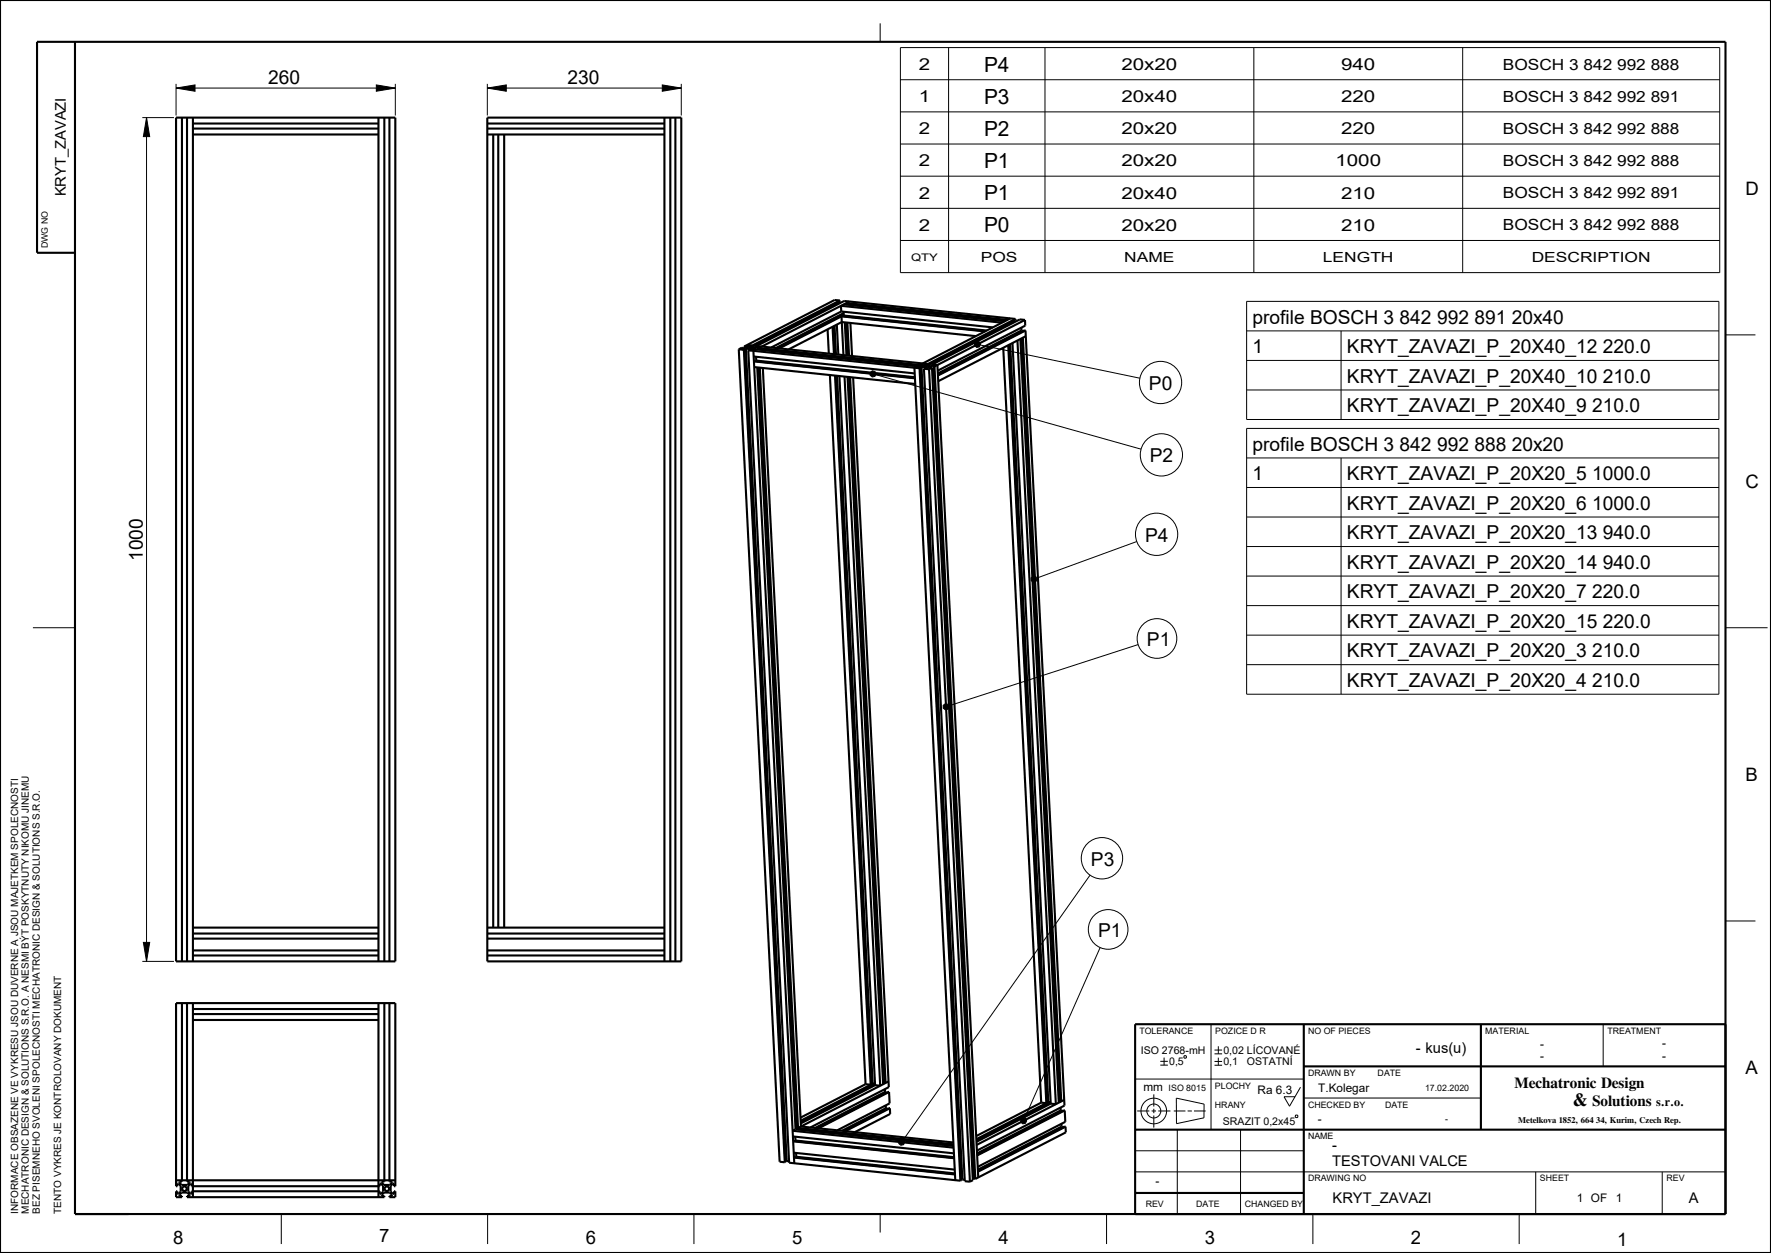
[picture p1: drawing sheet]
<svg xmlns="http://www.w3.org/2000/svg" width="420mm" height="297mm" viewBox="0 0 420 297" stroke-linecap="round" stroke-linejoin="round" font-family="sans-serif">
<g fill="none" stroke="#000" stroke-width=".24">
<path d="M41.8 19.9v7.5M93.8 19.9v7.5M115.6 19.9v7.5M161.6 19.9v7.5M208.7 5.5v4.4M213.5 11.3h194.3v53.3h-194.3zM213.5 18.9h194.3M225 11.3v53.3M247.8 11.3v53.3M297.4 11.3v53.3M346.9 11.3v53.3M33.8 27.9h7.5"/>
<path d="M34.8 27.9l.7 4.5h-1.5zM34.8 27.9v200M41.8 20.9l4.5-.8v1.5zM41.8 20.9h52M89.3 20.1l4.5 .8-4.5 .7zM115.6 20.9l4.5-.8v1.5zM115.6 20.9h46M157.1 20.1l4.5 .8-4.5 .7zM213.5 34.1h194.3M213.5 26.5h194.3M213.5 57h194.3M213.5 49.4h194.3"/>
<path d="M213.5 41.8h194.3M295.6 71.4h112v28h-112zM295.6 78.4h112M318 78.4v21M409.2 79.4h7.1M206.4 88.3l.5-.4 .6 .1 .3 .6-.3 .6-.6 .2-.5-.4zM207.7 88.8l62.9 17.7M231.1 81.3l.5-.4 .7 .1 .2 .6-.2 .6-.7 .2-.5-.4zM232.5 81.8l37.8 7.8M295.6 85.4h112M295.6 92.4h112M295.6 101.5h112v63h-112z"/>
<path d="M295.6 108.5h112M295.6 115.5h112M318 108.5v56M244.5 136.9l.5-.4 .7 .2 .2 .6-.2 .6-.7 .1-.5-.4zM269.6 128.4l-23.7 8.6M295.6 122.5h112M295.6 129.5h112M295.6 136.5h112M7.8 148.8h10M269.9 152.8l-44.8 14.5M295.6 143.5h112M295.6 150.5h112"/>
<path d="M295.6 157.5h112M409.2 148.8h10M223.7 167.2l.5-.4 .6 .1 .3 .6-.3 .6-.6 .2-.5-.5zM258.5 207.4l-44.2 62.7M409.2 218.3h7.1M33.8 227.9h7.5M34 223.4h1.5l-.7 4.5zM260.9 224.6l-17.9 40.4M269.2 255.8h40M273.6 259.4v2.9M275.2 251.6h1.8M275.2 252.5h1.8"/>
<path d="M276.1 250.7v1.8M280.8 250.4l.4-.2 .2 .5-.5 .1zM287.2 242.8v25M288 248.9h1.8M288 249.8h1.8M288 251.6h1.8M288 252.5h1.8M288.9 248v1.8M288.9 250.7v1.8M308.4 257.7l-2.6 4.5-1.3-2.2h2.6M380.2 242.8v10M213.1 270.4l.6-.4 .6 .2 .3 .5-.3 .6-.6 .2-.6-.4z"/>
<path d="M242.1 265.3l.5-.4 .6 .2 .3 .6-.3 .5-.6 .2-.5-.4zM269.2 277.8h140M269.2 272.8h40M269.7 263.3h2.9M273.1 263.3h1.1M273.6 262.8v1.1M273.6 264.4v2.9M274.7 263.3h2.9M278.4 263.3h2.7M279 260.3l6.6 1.4-.1 3.3-6.5 1.3zM279.2 267.8v20M281.6 263.3h1.1"/>
<path d="M283.2 263.3h2.7M294.2 267.8v20M307.2 264.5l.4-.2 .2 .5-.5 .1zM309.2 260.3h42M364.2 277.8v10M394.2 277.8v10M66.7 287.8v7.1M115.6 287.8v7.1M164.6 287.8v7.1M208.7 287.8v4.3M262.4 287.8v7.1M311.4 287.8v7.1"/>
<path d="M360.3 287.8v7.1"/>
<circle cx="275.2" cy="90.7" r="5"/>
<circle cx="275.4" cy="107.8" r="5"/>
<circle cx="274.3" cy="126.6" r="5"/>
<circle cx="274.4" cy="151.3" r="4.7"/>
<circle cx="261.3" cy="203.4" r="4.9"/>
<circle cx="262.8" cy="220.3" r="4.7"/>
<circle cx="273.6" cy="263.3" r="3"/>
<circle cx="273.6" cy="263.3" r="1.66"/>
</g>
<path d="M34.8 27.9l.7 4.5h-1.5zM41.8 20.9l4.5-.8v1.5zM89.3 20.1l4.5 .8-4.5 .7zM115.6 20.9l4.5-.8v1.5zM157.1 20.1l4.5 .8-4.5 .7zM206.4 88.3l.5-.4 .6 .1 .3 .6-.3 .6-.6 .2-.5-.4zM231.1 81.3l.5-.4 .7 .1 .2 .6-.2 .6-.7 .2-.5-.4zM244.5 136.9l.5-.4 .7 .2 .2 .6-.2 .6-.7 .1-.5-.4zM223.7 167.2l.5-.4 .6 .1 .3 .6-.3 .6-.6 .2-.5-.5zM34 223.4h1.5l-.7 4.5zM213.1 270.4l.6-.4 .6 .2 .3 .5-.3 .6-.6 .2-.6-.4zM242.1 265.3l.5-.4 .6 .2 .3 .6-.3 .5-.6 .2-.5-.4z" fill="#000"/>
<g fill="none" stroke="#000" stroke-width=".5">
<path d="M0 0h420v297h-420zM17.8 9.9v277.9h391.4v-277.9h-400.4v50h9M41.8 27.9h52v200h-52zM43.2 27.9v200M44.4 27.9v200M45.8 27.9v200M45.8 31.9h44M45.8 30.5h44M45.8 29.3h44M89.8 27.9v200M91.2 27.9v200M92.4 27.9v200"/>
<path d="M115.6 27.9h46v200h-46zM115.6 31.9h42M115.6 30.5h42M115.6 29.3h42M117 31.9v188M118.2 31.9v188M119.6 31.9v188M157.6 27.9v200M159 27.9v200M160.2 27.9v200M196.3 78.1l.3 5.7M197.4 77.5l.4 6.4"/>
<path d="M197.6 77.4l.3 6.6M197.9 77.2l.4 6.8M198.5 76.9l.3 7.1M198.7 71.8l.2 .2M199.2 71.2l-1.3-.1-21.4 11M199.2 71.2l-21 10.8M199.2 71.2v.3l-20.8 10.7M199.5 73.8l-16.6 8.6M199.5 73.8l-.1-1.3 38.2 4M199.5 73.8l36 3.8M199.7 74.9l34.1 3.6M200.1 73.9v.9"/>
<path d="M200.1 74.2l-16.1 8.3M200.1 74.6l-15.6 8M200.1 74.7l-15.3 7.9M200.1 74.8v.1M200.1 74.8l33.9 3.5M200.1 72.1l38.2 4M200.3 76.4l.4 7.9M200.7 76.4l.4 7.9M201 76.5l.4 7.8M201 72.1l.1 .1M201.4 71.5l-21.4 11v.4M201.7 76.5l.4 7.9"/>
<path d="M231.4 79.7l-31.8-3.4-12.6 6.5M233.6 78.6l-34-3.6 .4 9.2M238.9 75.8l-38.2-4v.3l37.7 4M239.6 75.5l-21.5 11 .1 .5M240.3 76.1l.3 .3M240.8 75.6l-40.6-4.3-20.9 10.8M240.8 75.6l-20.9 10.8M240.8 75.6v.3l-20.7 10.7M242.2 77.7l.1 .6M242.3 78.3l-19.9 10.2M242.3 78.3l.2 .3M243.1 75.8l-1.2-.1-21 10.8"/>
<path d="M243.1 75.8l-21.5 11.1M243.1 75.8v1.4l-20.7 10.7M243.2 78.3h-.3l-20.5 10.6M243.2 78.3l-20.8 10.7M243.2 78.3l9.2 183.8-20.7 10.6M243.3 79.7l-20.8 10.7M175.2 82.8l9.7 192.6 1.2 .1M175.2 82.8l1.2 .1M176.2 82.5l-1 .3M176.2 82.5v.1M176.2 82.7l-.2 .1h.6M176.2 82.7v.1"/>
<path d="M176.4 82.9l9.7 192.6M176.5 82.1v.5M176.5 82.1l.2 .1M176.6 82.8l-.2 .1M176.6 82.8l9.7 192.6-.2 .1M176.7 82.2l.1 .4M176.9 82.6l9.7 192.6M176.9 82.6l1.2 .2M176.9 82.6l-.7 .1M177 82l-.3 .2M177 82l.1 .4M177 82h.3"/>
<path d="M177.2 81.8l1.2 .1v.3M177.3 82l.2 .2-.7 .4h-.9l.3-.1M177.3 82v.3M177.4 82.4l.6-.1 .5 .1-.6 .2zM177.5 83l9.6 192.6 40.7 4.3M177.5 83l40.6 4.3M177.7 81.9l-.1 .1a2.87 2.87 0 0 0 2.2 .1h-.5M177.7 81.9v.2M177.7 81.9l.5 .1M178.1 82.8l.2 .1-.2 .1M178.1 82.8v.2M178.1 83h-.6"/>
<path d="M178.2 82l.1 .2M178.7 84.5l38.2 4M178.9 87l38.2 4M179 82.4l-.6 .3 .4 .2 .3-.1 38.7 4M179 82.4l.1 .4M179.3 82.1v.2M179.3 84.6v.9M179.3 85.5v.1M179.3 85.5l37.7 3.9M179.4 82.8l-.7 .4 9.7 192.5M179.4 82l40.7 4.3v.3M179.6 87.1l9.1 180.6"/>
<path d="M179.7 82.5v.3M179.7 82.5l38.7 4M179.7 82.3h.3l-.3 .2M179.7 82.3l.1 .1M179.7 82.3l-.7 .1M179.9 87.1l9.1 180.6M180 82.8l38.2 4M180.2 87.1l9.1 180.6M180.3 82.8v.1M180.9 87.2l9.1 179.8 36.1 3.8M196.8 88.9l8.5 168.1M198 89l8.5 168.1-1.2-.1"/>
<path d="M198.2 89l8.4 168M198.5 89.1l8.5 167.7M199.1 89.1l8.4 168.1M200.3 89.3l8.4 168.1-1.2-.2M201 89.3l8.4 167.7M201.3 89.4l8.5 167.3h.2l-8.4-167.3M202.3 89.5l8.5 168.2-18.6 9.5M217 89.6l-38.2-3.9 38.2 4M217.6 86.8l-.7 .4 9.6 192.5M217.8 86.8v.2M217.8 86.8l.4 .1M217.8 87.1l-.1 .1h.5"/>
<path d="M217.8 87.1v.1M218.1 87.3l9.7 192.6M218.2 87.2l-.1 .1M218.2 87.2l9.7 192.6-.1 .1M218.4 86.5v.4M218.5 87l9.7 192.6M218.5 87l-.7 .1M218.5 87l1.2 .1M218.7 86.4l-.3 .1M218.7 86.4v.4M218.7 86.4h.3M219 86.4l.1 .2-.6 .3-1 .1 .3-.2"/>
<path d="M219 86.4v.3M219.1 86.8l.5-.1 .5 .1-.6 .2zM219.1 87.4l9.7 192.6 1.2 .1M219.1 87.4l1.2 .1M219.4 86.3l-.2 .1a2.87 2.87 0 0 0 2.3 .1h-.6M219.4 86.3v.2M219.4 86.3l.5 .1M219.7 87.1l.2 .2-.8 .1M219.7 87.1v.3M219.9 86.4v.2M220.3 87.5l9.7 192.6M220.7 86.7l-.7 .4 .5 .2 .5-.1"/>
<path d="M220.7 86.7v.5M220.9 86.5l.1 .1M221 87.2l-.7 .3M221 87.2l9.7 192.5-.7 .4M221.1 86.4l1.2 .1 9.7 192.6M221.4 86.8l9.6 192.6h.3M221.4 86.8l.2 .1M221.4 86.7h.3l-.3 .1M221.4 86.7v.1M221.4 86.7h-.7M221.6 86.9l9.7 192.5M237.9 82.4l9 179"/>
<path d="M239.1 81.8l9 179.7-1.2-.1M239.3 81.8l9 179.6M239.6 81.6l9 179.6M240.1 81.3l9.1 180.3M241.3 80.7l9.1 181-1.2-.1M242 80.4l9.1 181M242.6 80l9.1 181.1-.3-.1-9.1-180.8M45.8 219.9h44M115.6 219.9h42M41.8 237.8h52v43.4h-.3v-.6h-.3l-.5 .5v1.4l.5 .5h.3v-.6h.3v1.4h-1.4v-.3h.6v-.3l-.6-.5h-1.3l-.5 .5v.3h.6v.3h-46.8v-.3h.6v-.3l-.6-.5h-1.3l-.5 .5v.3h.6v.3h-1.4v-1.4h.3v.6h.2l.6-.5v-1.4l-.6-.5h-.2v.6h-.3zM43.2 237.8v42.3h-.6v.3l.5 .5h1.3l.6-.5v-.3h-.6v-42.3M45.8 226.5h44"/>
<path d="M45.8 225.3h44M45.8 222.5h44M45.8 221.3h44M45.8 237.8v46M45.8 239.2h44M89.8 237.8v46M91.2 237.8v42.3h-.6v.3l.5 .5h1.3l.6-.5v-.3h-.6v-42.3M115.6 226.5h42M115.6 225.3h42M115.6 222.5h42M115.6 221.3h42M45.8 241.8h44"/>
<path d="M45.8 240.4h44M205.3 257l-15.5 7.9M207 256.8l.5 .1-17.6 9M207 256.8l-.4 .1M207 256.8l-17.1 8.9M207.5 257.2l-17.6 9.1M209.8 256.5h-.4M209.9 258.2v.6M209.9 258.8l.2 .3M209.9 258.8l-16.6 8.6M210.7 256.3l-21.4 11.1 36.8 3.8M210.8 258.8h-.2l-16.8 8.6"/>
<path d="M210.8 258.8l.2 2.7-12.4 6.4M210.8 258.8l-16.7 8.6M309.2 252.8h100M309.2 242.8v45M351.2 242.8v25M409.2 242.8h-140v45M41.8 279.8h52M186.6 275.2h-.4M186.6 275.2l.5 .1M188 269.4l38.2 4M188.2 273.2l38.2 4M188.6 269.4v.9"/>
<path d="M188.6 270.3l37.7 4M188.6 270.3v.2M188.7 267.7l-.7 .3 38.2 4M188.7 267.7l37.4 3.9M188.8 273.3v.9M188.8 274.2l37.7 3.9M188.8 274.2v.1M189.3 267.7l36.8 3.8M189.6 267.7v.1M210.1 262v.7M210.1 262.7l.2 .2M210.1 262.7l-10.4 5.3"/>
<path d="M211 262.7h-.2l-10.6 5.4M211 262.7l.1 1.3-8.4 4.4M211 262.7l-10.5 5.4M226.3 274.4l-38.2-3.9 38.2 4M226.5 278.3l-38.2-3.9 38.2 4M228.2 279.6h-.3M228.2 279.6h.6M231 279.2l-.3 .1M246.9 261.4l-15.4 7.9M248.6 261.2h-.3M248.6 261.2l.6 .1-17.6 9M248.7 261.2l-17.2 8.8"/>
<path d="M249.2 261.6l-17.6 9M251.4 260.9h-.3M251.5 262.5l.1 .7M251.6 263.2l.2 .2M251.6 263.2l-19.9 10.2M251.7 266.4v.6M251.7 267l.3 .3M251.7 267l-19.8 10.2M252.4 260.7l-20.8 10.7M252.5 263.2h-.3l-20.5 10.5M252.5 263.2l.1 2.7-20.7 10.7M252.5 263.2l-20.8 10.7"/>
<path d="M252.7 267.1l-.3-.1-20.5 10.6M252.7 267.1l.1 1.3-21.5 11M252.7 267.1l-20.8 10.6M269.2 267.8h140M44.7 281.1l.5-.5h.3v.6h44.6v-.6h.2l.6 .5v1.4l-.6 .5h-.2v-.6h-44.6v.6h-.3l-.5-.5zM269.2 282.8h40"/>
<circle cx="43.8" cy="281.8" r=".55"/>
<circle cx="91.8" cy="281.8" r=".55"/>
</g>
<g font-size="5">
<text x="233.4" y="17">P4</text>
<text x="233.4" y="24.6">P3</text>
<text x="233.4" y="32.2">P2</text>
<text x="233.4" y="39.9">P1</text>
<text x="233.4" y="47.5">P1</text>
<text x="233.4" y="55.1">P0</text>
</g>
<g font-size="4.6">
<text x="63.6" y="20">260</text>
<text x="134.6" y="20">230</text>
<text x="297" y="76.7">profile BOSCH 3 842 992 891 20x40</text>
<text x="297" y="83.7">1</text>
<text x="319.4" y="83.7">KRYT_ZAVAZI_P_20X40_12 220.0</text>
<text x="272.5" y="92.4">P0</text>
<text x="319.4" y="90.7">KRYT_ZAVAZI_P_20X40_10 210.0</text>
<text x="319.4" y="97.7">KRYT_ZAVAZI_P_20X40_9 210.0</text>
<text x="297" y="106.8">profile BOSCH 3 842 992 888 20x20</text>
<text x="272.7" y="109.6">P2</text>
<text x="297" y="113.8">1</text>
<text x="319.4" y="113.8">KRYT_ZAVAZI_P_20X20_5 1000.0</text>
<text x="319.4" y="120.8">KRYT_ZAVAZI_P_20X20_6 1000.0</text>
<text x="271.5" y="128.4">P4</text>
<text x="319.4" y="127.8">KRYT_ZAVAZI_P_20X20_13 940.0</text>
<text x="33.9" y="133" transform="rotate(-90 33.9 133)">1000</text>
<text x="319.4" y="134.8">KRYT_ZAVAZI_P_20X20_14 940.0</text>
<text x="319.4" y="141.8">KRYT_ZAVAZI_P_20X20_7 220.0</text>
<text x="319.4" y="148.8">KRYT_ZAVAZI_P_20X20_15 220.0</text>
<text x="272" y="153.1">P1</text>
<text x="319.4" y="155.8">KRYT_ZAVAZI_P_20X20_3 210.0</text>
<text x="319.4" y="162.8">KRYT_ZAVAZI_P_20X20_4 210.0</text>
<text x="258.7" y="205.2">P3</text>
<text x="260.4" y="222.1">P1</text>
</g>
<g font-size="4.4">
<text x="413.9" y="46.2">D</text>
<text x="413.9" y="115.7">C</text>
<text x="413.9" y="185.1">B</text>
<text x="413.9" y="254.6">A</text>
<text x="41" y="294.9">8</text>
<text x="89.9" y="294.4">7</text>
<text x="138.9" y="294.9">6</text>
<text x="187.8" y="294.9">5</text>
<text x="236.8" y="294.9">4</text>
<text x="285.7" y="294.9">3</text>
<text x="334.6" y="294.9">2</text>
<text x="383.6" y="295.4">1</text>
</g>
<text font-size="4.3" x="373" y="262.3">&amp;</text>
<g font-size="3.9">
<text x="217.9" y="16.6">2</text>
<text x="265.9" y="16.6">20x20</text>
<text x="318.1" y="16.6">940</text>
<text x="217.9" y="24.2">1</text>
<text x="265.9" y="24.2">20x40</text>
<text x="318.1" y="24.2">220</text>
<text x="217.9" y="31.8">2</text>
<text x="265.9" y="31.8">20x20</text>
<text x="318.1" y="31.8">220</text>
<text x="217.9" y="39.5">2</text>
<text x="265.9" y="39.5">20x20</text>
<text x="316.7" y="39.5">1000</text>
<text x="217.9" y="47.1">2</text>
<text x="265.9" y="47.1">20x40</text>
<text x="318.1" y="47.1">210</text>
<text x="217.9" y="54.7">2</text>
<text x="265.9" y="54.7">20x20</text>
<text x="318.1" y="54.7">210</text>
</g>
<g font-size="3.6">
<text x="356.4" y="16.5">BOSCH 3 842 992 888</text>
<text x="356.4" y="24.1">BOSCH 3 842 992 891</text>
<text x="356.4" y="31.7">BOSCH 3 842 992 888</text>
<text x="356.4" y="39.4">BOSCH 3 842 992 888</text>
<text x="356.4" y="47">BOSCH 3 842 992 891</text>
<text x="356.4" y="54.6">BOSCH 3 842 992 888</text>
<text x="359.2" y="257.9">Mechatronic Design</text>
<text x="377.6" y="262.3">Solutions</text>
</g>
<g font-size="3.5">
<text x="15.6" y="46.6" transform="rotate(-90 15.6 46.6)">KRYT_ZAVAZI</text>
<text x="335.7" y="249.7">- kus(u)</text>
<text x="315.9" y="272.6">-</text>
<text x="315.9" y="276.4">TESTOVANI VALCE</text>
<text x="316" y="285.2">KRYT_ZAVAZI</text>
<text x="400.5" y="285.2">A</text>
</g>
<g font-size="3.3">
<text x="232.6" y="62.1">POS</text>
<text x="266.6" y="62.1">NAME</text>
<text x="313.7" y="62.1">LENGTH</text>
<text x="363.3" y="62.1">DESCRIPTION</text>
</g>
<text font-size="2.9" x="392.7" y="262.3">s.r.o.</text>
<g font-size="2.8">
<text x="365.2" y="248.3">-</text>
<text x="365.2" y="251.3">-</text>
<text x="394.2" y="248.3">-</text>
<text x="394.2" y="251.3">-</text>
<text x="271.1" y="258.5">mm</text>
<text x="298.2" y="259.2">Ra 6.3</text>
<text x="312.6" y="258.8">T.Kolegar</text>
<text x="312.5" y="266.1">-</text>
<text x="274" y="281">-</text>
<text x="374" y="285">1 OF</text>
<text x="383.2" y="285">1</text>
</g>
<g font-size="2.5">
<text x="216.1" y="61.8">QTY</text>
<text x="270.5" y="249.8">ISO 2768-mH</text>
<text x="290.1" y="249.8">0,02 LÍCOVANÉ</text>
<text x="277.3" y="252.5">0,5</text>
<text x="290.1" y="252.5">0,1</text>
<text x="295.7" y="252.5">OSTATNÍ</text>
<text x="290" y="266.6">SRAZIT 0,2x45</text>
</g>
<g font-size="2.4">
<text x="4.3" y="287.7" transform="rotate(-90 4.3 287.7)">INFORMACE OBSAZENE VE VYKRESU JSOU DUVERNE A JSOU MAJETKEM SPOLECNOSTI</text>
<text x="6.9" y="287.7" transform="rotate(-90 6.9 287.7)">MECHATRONIC DESIGN &amp; SOLUTIONS S.R.O. A NESMI BÝT POSKYTNUTY NIKOMU JINEMU</text>
<text x="9.4" y="287.7" transform="rotate(-90 9.4 287.7)">BEZ PISEMNEHO SVOLENI SPOLECNOSTI MECHATRONIC DESIGN &amp; SOLUTIONS S.R.O.</text>
<text x="14.5" y="287.7" transform="rotate(-90 14.5 287.7)">TENTO VYKRES JE KONTROLOVANY DOKUMENT</text>
</g>
<g font-size="2.1">
<text x="11.3" y="58.9" transform="rotate(-90 11.3 58.9)">DWG NO</text>
<text x="270.2" y="245">TOLERANCE</text>
<text x="288.2" y="245">POZICE D R</text>
<text x="310.2" y="245">NO OF PIECES</text>
<text x="352.2" y="245">MATERIAL</text>
<text x="381.2" y="245">TREATMENT</text>
<text x="310.2" y="255">DRAWN BY</text>
<text x="326.7" y="255">DATE</text>
<text x="277.2" y="258.5">ISO 8015</text>
<text x="288.1" y="258.2">PLOCHY</text>
<text x="288.1" y="262.7">HRANY</text>
<text x="310.2" y="262.5">CHECKED BY</text>
<text x="328.5" y="262.5">DATE</text>
<text x="338" y="258.5">17.02.2020</text>
<text x="342.7" y="265.9">-</text>
<text x="310.2" y="270">NAME</text>
<text x="310.2" y="280">DRAWING NO</text>
<text x="365.2" y="280">SHEET</text>
<text x="395.2" y="280">REV</text>
<text x="271.7" y="286">REV</text>
<text x="283.7" y="286">DATE</text>
<text x="295.2" y="286">CHANGED BY</text>
</g>
<text font-size="2" x="360.1" y="266.1">Metelkova 1852, 664 34, Kurim, Czech Rep.</text>
</svg>
